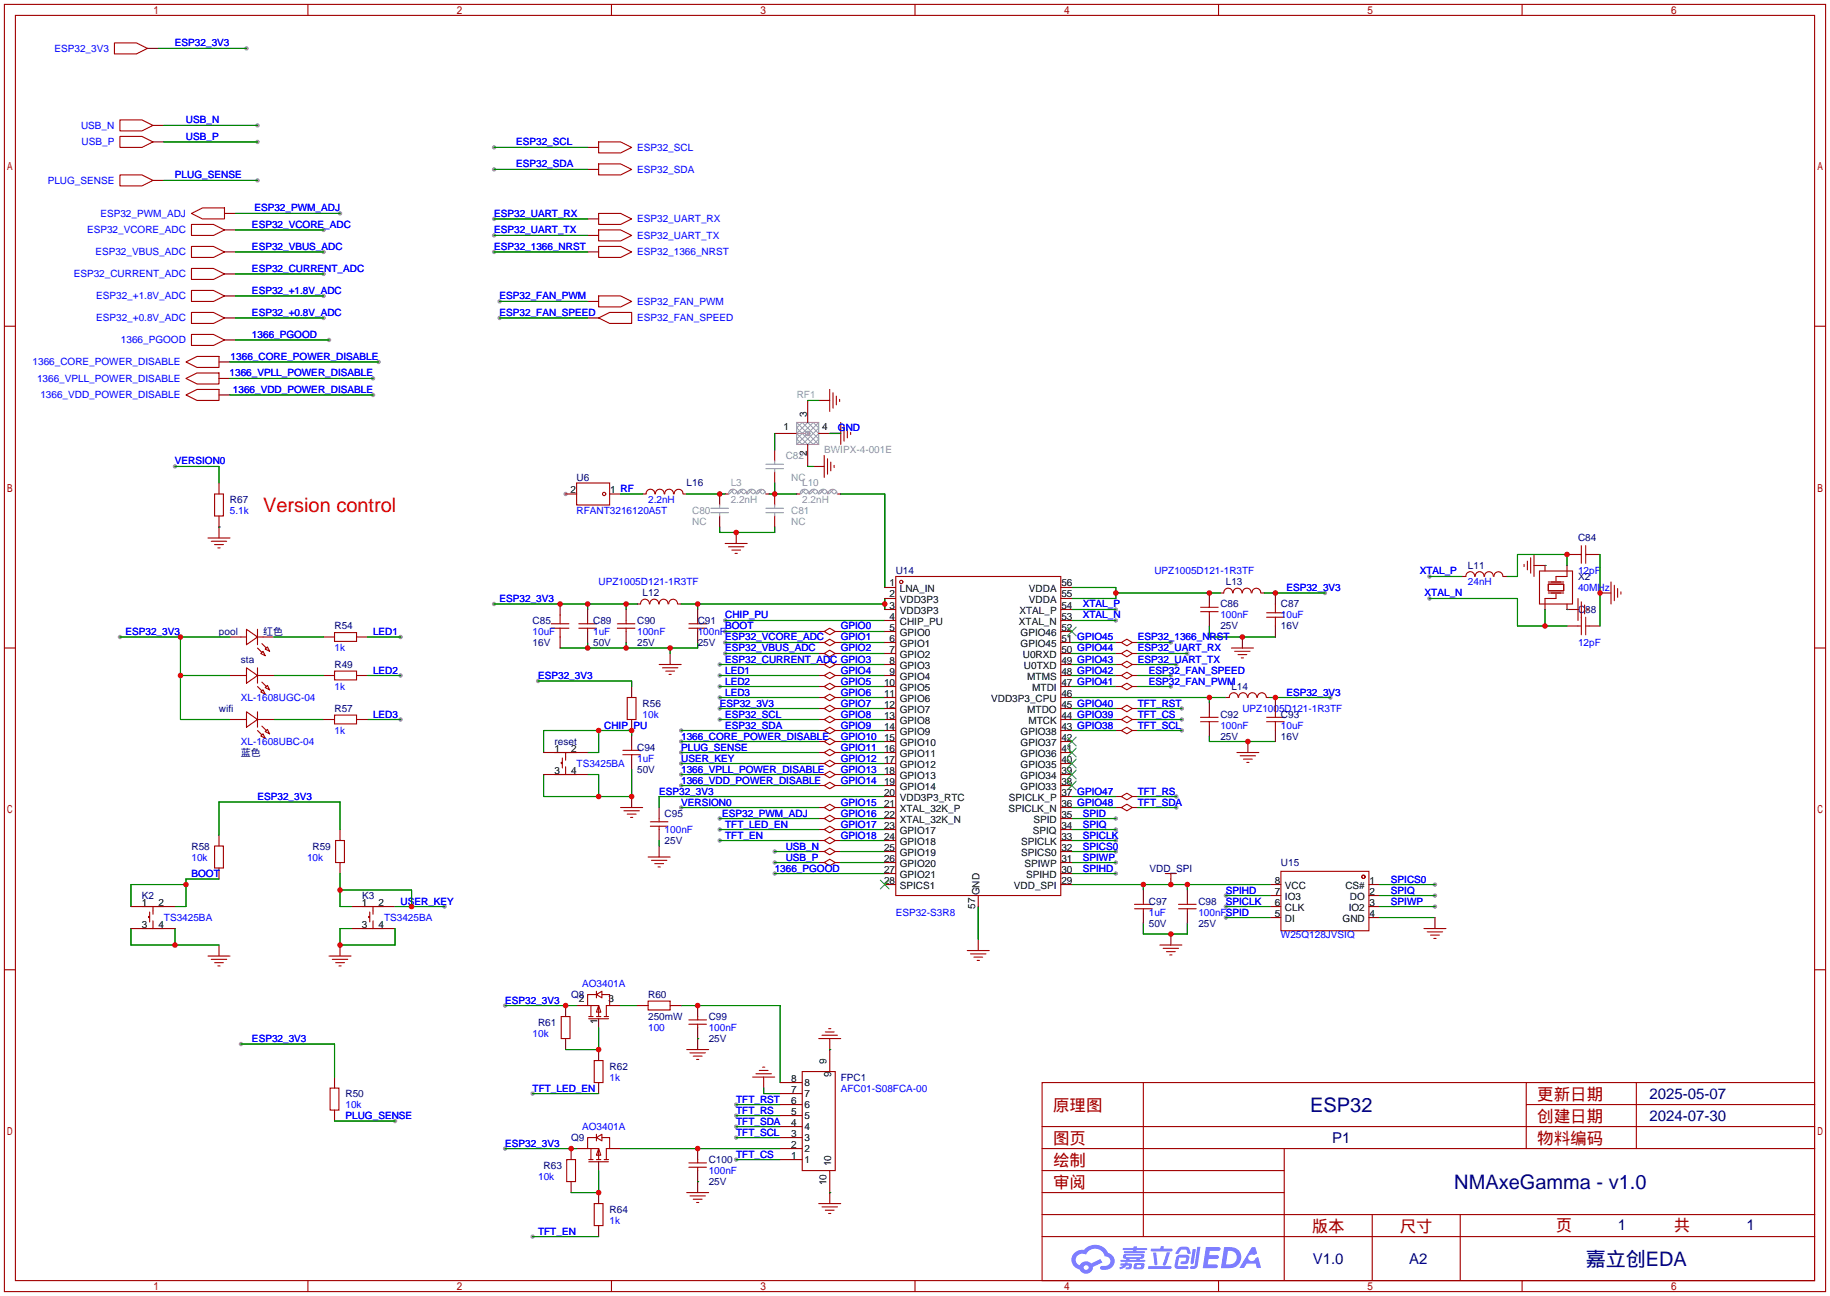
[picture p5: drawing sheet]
<svg xmlns="http://www.w3.org/2000/svg" width="422mm" height="299mm" viewBox="0 0 422 299" stroke-linecap="round" stroke-linejoin="round" font-family="sans-serif">
<g fill="#999">
<circle cx="130.6" cy="114" r=".51"/>
<circle cx="114" cy="34" r=".51"/>
<circle cx="114" cy="39.1" r=".51"/>
<circle cx="114" cy="50.5" r=".51"/>
<circle cx="114" cy="54.4" r=".51"/>
<circle cx="114" cy="58.2" r=".51"/>
<circle cx="115.3" cy="69.6" r=".51"/>
<circle cx="87.4" cy="83.6" r=".51"/>
<circle cx="86.1" cy="87.4" r=".51"/>
<circle cx="86.1" cy="91.2" r=".51"/>
<circle cx="75.9" cy="78.5" r=".51"/>
<circle cx="115.3" cy="73.4" r=".51"/>
<circle cx="329.9" cy="138.2" r=".51"/>
<circle cx="257.6" cy="140.7" r=".51"/>
<circle cx="257.6" cy="143.3" r=".51"/>
<circle cx="114" cy="139.4" r=".51"/>
<circle cx="167.4" cy="143.3" r=".51"/>
<circle cx="167.4" cy="145.8" r=".51"/>
<circle cx="166.1" cy="158.5" r=".51"/>
<circle cx="178.8" cy="196.6" r=".51"/>
<circle cx="178.8" cy="199.1" r=".51"/>
<circle cx="305.8" cy="136.9" r=".51"/>
<circle cx="307.1" cy="161" r=".51"/>
<circle cx="271.5" cy="153.4" r=".51"/>
<circle cx="157.2" cy="173.7" r=".51"/>
<circle cx="157.2" cy="176.3" r=".51"/>
<circle cx="157.2" cy="181.4" r=".51"/>
<circle cx="27.7" cy="147.1" r=".51"/>
<circle cx="166.1" cy="161" r=".51"/>
<circle cx="166.1" cy="163.6" r=".51"/>
<circle cx="178.8" cy="201.7" r=".51"/>
<circle cx="329.9" cy="133.1" r=".51"/>
<circle cx="257.6" cy="201.7" r=".51"/>
<circle cx="257.6" cy="199.1" r=".51"/>
<circle cx="257.6" cy="196.6" r=".51"/>
<circle cx="257.6" cy="194.1" r=".51"/>
<circle cx="257.6" cy="189" r=".51"/>
<circle cx="257.6" cy="191.5" r=".51"/>
<circle cx="92.5" cy="147.1" r=".51"/>
<circle cx="102.6" cy="209.3" r=".51"/>
<circle cx="92.5" cy="166.1" r=".51"/>
<circle cx="74.7" cy="58.2" r=".51"/>
<circle cx="74.7" cy="63.2" r=".51"/>
<circle cx="74.7" cy="53.1" r=".51"/>
<circle cx="74.7" cy="68.3" r=".51"/>
<circle cx="74.7" cy="73.4" r=".51"/>
<circle cx="78.5" cy="49.3" r=".51"/>
<circle cx="59.4" cy="29" r=".51"/>
<circle cx="59.4" cy="32.8" r=".51"/>
<circle cx="56.9" cy="11.2" r=".51"/>
<circle cx="283" cy="206.8" r=".51"/>
<circle cx="283" cy="209.3" r=".51"/>
<circle cx="283" cy="211.8" r=".51"/>
<circle cx="331.2" cy="209.3" r=".51"/>
<circle cx="331.2" cy="206.8" r=".51"/>
<circle cx="331.2" cy="204.2" r=".51"/>
<circle cx="124.2" cy="157.2" r=".51"/>
<circle cx="122.9" cy="252.5" r=".51"/>
<circle cx="122.9" cy="285.5" r=".51"/>
<circle cx="169.9" cy="255" r=".51"/>
<circle cx="169.9" cy="257.6" r=".51"/>
<circle cx="169.9" cy="260.1" r=".51"/>
<circle cx="169.9" cy="262.6" r=".51"/>
<circle cx="169.9" cy="267.7" r=".51"/>
<circle cx="116.6" cy="232.2" r=".51"/>
<circle cx="116.6" cy="265.2" r=".51"/>
<circle cx="272.8" cy="163.6" r=".51"/>
<circle cx="272.8" cy="166.1" r=".51"/>
<circle cx="272.8" cy="168.7" r=".51"/>
<circle cx="271.5" cy="183.9" r=".51"/>
<circle cx="271.5" cy="186.4" r=".51"/>
<circle cx="157.2" cy="186.4" r=".51"/>
<circle cx="166.1" cy="189" r=".51"/>
<circle cx="166.1" cy="191.5" r=".51"/>
<circle cx="157.2" cy="171.2" r=".51"/>
<circle cx="157.2" cy="168.7" r=".51"/>
<circle cx="167.4" cy="148.3" r=".51"/>
<circle cx="167.4" cy="150.9" r=".51"/>
<circle cx="166.1" cy="156" r=".51"/>
<circle cx="166.1" cy="153.4" r=".51"/>
<circle cx="166.1" cy="194.1" r=".51"/>
<circle cx="157.2" cy="178.8" r=".51"/>
<circle cx="166.1" cy="166.1" r=".51"/>
<circle cx="274.1" cy="150.9" r=".51"/>
<circle cx="270.3" cy="156" r=".51"/>
<circle cx="270.3" cy="158.5" r=".51"/>
<circle cx="92.5" cy="156" r=".51"/>
<circle cx="59.4" cy="41.7" r=".51"/>
<circle cx="55.6" cy="241" r=".51"/>
<circle cx="91.2" cy="258.8" r=".51"/>
<circle cx="270.3" cy="148.3" r=".51"/>
<circle cx="40.4" cy="107.7" r=".51"/>
</g>
<g fill="none" stroke="#a10000" stroke-width=".25">
<path d="M1 1h420.4v297.2h-420.4zM3.6 3.6h415.2v292.1h-415.2zM71.1 1v2.6M141.1 1v2.6M211.2 1v2.6M281.3 1v2.6M351.3 1v2.6M1 75.3h2.6M418.8 75.3h2.6M1 149.6h2.6M418.8 149.6h2.6M1 223.9h2.6"/>
<path d="M418.8 223.9h2.6M240.5 249.9h178.3v45.8h-178.3zM263.9 249.9v35.6M352.3 249.9v15.3M352.3 255h66.5M377.7 249.9v15.3M240.5 270.3h55.9M240.5 265.2h178.3M240.5 275.3h55.9M240.5 260.1h178.3M296.4 265.2v30.5M71.1 295.7v2.5"/>
<path d="M141.1 295.7v2.5M211.2 295.7v2.5M240.5 285.5h178.3M240.5 280.4h178.3M281.3 295.7v2.5M316.7 280.4v15.3M337.1 280.4v15.3M351.3 295.7v2.5"/>
</g>
<g fill="#5487ff">
<path d="M278.4 287.9h2.6a.48 .48 0 0 1 .7 .4 .48 .48 0 0 1-.7 .5h-1.8l-.1 1h1.9a.43 .43 0 0 1 .4 .5 .43 .43 0 0 1-.5 .3h-1.9l-.2 1.3h1.6a.45 .45 0 0 1 .6 .2 .45 .45 0 0 1-.1 .6l-3.3 .1z"/>
<path d="M288.9 288h.9l.4 1.4-.8 .4a.84 .84 0 0 0-1.2 .2 .84 .84 0 0 0 .3 1.2 .84 .84 0 0 0 1.2-.4l.1-.3 .6-.3 .7 2.5h-1l-.3-1h-2l-.6 1h-1.1z"/>
<path d="M275.3 288.4h.7l-.5 3.2a.36 .36 0 0 1-.3 .3 .36 .36 0 0 1-.4-.4z"/>
<path d="M276.4 287.9h.7l-.6 4.3a1.13 1.13 0 0 1-1.8 .6l.2-.4 .7-.1 .2-.2z"/>
<path d="M272.1 288.2l.6-.4h1a.77 .77 0 0 1 .8 .6l.3 .9-.1 .2h-.6l-.2-.9-.3-.1h-.9l-.7 1-.7-.1z"/>
<path d="M271.6 290l.6-.3h1.7a.81 .81 0 0 1 .6 .5 .81 .81 0 0 1-.1 .9 .81 .81 0 0 1-.9 .8h-.7a.32 .32 0 0 1-.3-.4 .32 .32 0 0 1 .4-.3h.7l.2-.9-1.6 .1-.4 1.9h2.2a.32 .32 0 0 1 .3 .4 .32 .32 0 0 1-.4 .3l-2.2-.1-.5-.3-.1-.5z"/>
<path d="M265.1 292.3h5a.33 .33 0 0 1 .3 .4 .33 .33 0 0 1-.4 .3h-4.8l-.2-.2z"/>
<path d="M269.3 289.1h.8l-.7 2a.98 .98 0 0 1-.7 1.1l-.3-.3z"/>
<path d="M266.2 289.2h.7l.3 2.6a.34 .34 0 0 1-.3 .3 .34 .34 0 0 1-.4-.2z"/>
<path d="M265.7 288.3h2.1l.3-.6h.5l-.1 .6h1.8a.32 .32 0 0 1 .4 .3 .32 .32 0 0 1-.4 .3h-4.5l-.2-.1z"/>
<path d="M258.7 291.7h.9l.1-.2h.6v.2h.8l.2 .2-.2 .9-1.3 .2v-.4h.7l.1-.4a.68 .68 0 0 0-1 .4l-1.1 .4-.2-.4 1-.4h-.7z"/>
<path d="M259.2 288.1h2.4l.1-.3h.7v.3h2.1l.3 .3-.3 .2h-2.2v.3h1.8l.2 .2-.2 .2h-4.6v-.4h2v-.3h-2.2l-.2-.1z"/>
<path d="M282.6 287.9l-.8 4.9h1.7a2.5 2.5 0 0 0 3-2.5 2.5 2.5 0 0 0-3.1-2.4zM283.4 288.8a1.65 1.65 0 0 1 2.1 1.6 1.65 1.65 0 0 1-2.2 1.5h-.3z"/>
<path d="M259.4 289.7l-.2 .7 .7 .2 .1 .3h-1.3l.1 .4h5.3l.3-.2-.2-.2h-1.2l.2-.3a.7 .7 0 0 0 .8-.2 .7 .7 0 0 0 0-.9h-4.2zM260 289.9l3.4 .1-.2 .2h-3.2zM260.7 290.6h1.7l-.2 .3h-1.4z"/>
<path d="M261.8 291.8a1.05 1.05 0 0 0 0 1.2 2.91 2.91 0 0 0 2.2-.2 .98 .98 0 0 0 0-1.2h-1.7zM262.4 292.1l.9-.1 .1 .4-.3 .2h-.8z"/>
<path d="M248.1 289.2a2.23 2.23 0 0 0-.7 2.3 2.23 2.23 0 0 0 1.8 1.6 1.58 1.58 0 0 0 1.8 .9 1.58 1.58 0 0 0 1.3-1.5l2.2-1-.5-.8-2.1 1a1.65 1.65 0 0 0-2.7 .5 1.47 1.47 0 0 1-.7-2.1 1.47 1.47 0 0 1 2.2-.4 2.3 2.3 0 0 1 2.3-1.4 2.3 2.3 0 0 1 2 1.8 1.12 1.12 0 0 1 1.3 1 1.12 1.12 0 0 1-1.1 1.2h-.7a.45 .45 0 0 0-.6 .3 .45 .45 0 0 0 .4 .6 2.21 2.21 0 0 0 2.3-.6 2.21 2.21 0 0 0 .5-2.3 2.13 2.13 0 0 0-1.3-1 3.3 3.3 0 0 0-5.6-.7l-1.1 .1zM250.1 292.7a.6 .6 0 0 1 1.2 0 .6 .6 0 0 1-1.2 0z"/>
</g>
<g fill="none" stroke="#870000" stroke-width=".25">
<path d="M34 11.2h2.6M35.3 29h2.5M35.3 32.8h2.5M135.6 34h2.6M135.6 39.1h2.6M35.3 41.7h2.5M51.8 58.2h2.6M51.8 53.1h2.6M51.8 49.3h2.6M135.6 50.5h2.6M135.6 54.4h2.6M135.6 58.2h2.6"/>
<path d="M51.8 78.5h2.6M51.8 73.4h2.6M51.8 63.2h2.6M51.8 68.3h2.6M135.6 69.6h2.6M135.6 73.4h2.6M50.5 83.6h2.6M50.5 87.4h2.6M50.5 91.2h2.6M186.4 92.5v5M189 92.5h2.5M50.5 111.5v2.5"/>
<path d="M50.5 119.1v5.1M130.6 114h2.5M140.7 114h2.6M148.3 114h.8M157.7 114h.8M166.1 114v2.6M166.1 119.1v2.6M167.4 114h.7M176.8 114h.7M178.8 103.9v2.5M178.8 109v2.5M178.8 114v2.6"/>
<path d="M178.8 119.1v2.6M178.8 100.1h5.1M183.9 114h.8M186.4 102.6v5.1M187.7 107.7h2.5M189 100.1h5.1M193.3 114h.8M129.3 139.4v2.6M147.1 139.4h.7M156.5 139.4h.7M169.9 122.9v2.6M204.2 135.6h2.6"/>
<path d="M204.2 138.2h2.6M244.9 135.6h2.5M244.9 138.2h2.5M279.1 136.9v2.5M281.7 136.9h.7M291.1 136.9h.7M294.4 136.9v2.5M337.6 133.1h.7M347 133.1h.7M354.1 130.6h2.5v1.2M356.6 138.2v2.5M361.7 128h2.5"/>
<path d="M361.7 139.4v1.3h2.5M361.7 130.6v2.5M366.8 128h2.5M369.3 136.9h2.6M53.1 147.1h2.5M53.1 156h2.5M60.7 147.1h2.5M60.7 156h2.5M74.7 147.1h2.5M74.7 156h2.5M82.3 147.1h2.5M82.3 156h2.5"/>
<path d="M129.3 147.1v2.5M135.6 140.7v2.6M135.6 145.8v2.5M144.5 140.7v2.6M144.5 145.8v2.5M145.8 158.5v2.5M154.7 150.9v2.5M161 140.7v2.6M161 145.8v2.5M189 145.8h1.2M189 158.5h1.2M189 153.4h1.2"/>
<path d="M189 156h1.2M189 148.3h1.2M189 150.9h1.2M192.8 145.8h1.3M192.8 158.5h1.3M192.8 153.4h1.3M192.8 156h1.3M192.8 148.3h1.3M192.8 150.9h1.3M204.2 140.7h2.6M204.2 145.8h2.6M204.2 158.5h2.6"/>
<path d="M204.2 153.4h2.6M204.2 156h2.6M204.2 148.3h2.6M204.2 150.9h2.6M204.2 143.3h2.6M244.9 140.7h2.5M244.9 145.8h2.5M244.9 158.5h2.5M244.9 153.4h2.5M244.9 156h2.5M244.9 148.3h2.5M244.9 150.9h2.5"/>
<path d="M244.9 143.3h2.5M257.6 158.5h1.2M257.6 153.4h1.2M257.6 156h1.2M257.6 148.3h1.2M257.6 150.9h1.2M261.4 158.5h1.2M261.4 153.4h1.2M261.4 156h1.2M261.4 148.3h1.2M261.4 150.9h1.2M279.1 142v2.5"/>
<path d="M286.8 147.1v2.5M294.4 144.5v2.6M361.7 144.5h2.5M366.8 144.5h2.5M53.1 166.1h2.5M60.7 166.1h2.5M74.7 166.1h2.5M82.3 166.1h2.5M125.5 173.7h10.1M125.5 178.8h10.1M145.8 166.1v2.6M145.8 169.9v2.6"/>
<path d="M145.8 175v2.5M189 161h1.2M189 168.7h1.2M189 171.2h1.2M189 173.7h1.2M189 176.3h1.2M189 178.8h1.2M189 163.6h1.2M189 166.1h1.2M192.8 161h1.3M192.8 168.7h1.3M192.8 171.2h1.3"/>
<path d="M192.8 173.7h1.3M192.8 176.3h1.3M192.8 178.8h1.3M192.8 163.6h1.3M192.8 166.1h1.3M204.2 161h2.6M204.2 168.7h2.6M204.2 171.2h2.6M204.2 173.7h2.6M204.2 176.3h2.6M204.2 178.8h2.6M204.2 163.6h2.6"/>
<path d="M204.2 166.1h2.6M244.9 161h2.5M244.9 168.7h2.5M244.9 171.2h2.5M244.9 173.7h2.5M244.9 176.3h2.5M244.9 178.8h2.5M244.9 163.6h2.5M244.9 166.1h2.5M257.6 168.7h1.2M257.6 163.6h1.2M257.6 166.1h1.2"/>
<path d="M261.4 168.7h1.2M261.4 163.6h1.2M261.4 166.1h1.2M279.1 162.3v2.5M279.1 167.4v2.5M283 161h.7M288 171.2v2.5M292.4 161h.7M294.4 161v2.6M294.4 168.7v2.5M50.5 192.8v2.5M78.5 191.5v2.6"/>
<path d="M78.5 199.1v2.6M145.8 183.9v2.5M152.1 186.4v2.6M152.1 191.5v2.6M152.1 195.3v2.6M189 196.6h1.2M189 199.1h1.2M189 181.4h1.2M189 186.4h1.2M189 189h1.2M189 191.5h1.2M189 194.1h1.2"/>
<path d="M192.8 196.6h1.3M192.8 199.1h1.3M192.8 181.4h1.3M192.8 186.4h1.3M192.8 189h1.3M192.8 191.5h1.3M192.8 194.1h1.3M204.2 196.6h2.6M204.2 199.1h2.6M204.2 181.4h2.6M204.2 183.9h2.6M204.2 186.4h2.6"/>
<path d="M204.2 189h2.6M204.2 191.5h2.6M204.2 194.1h2.6M244.9 196.6h2.5M244.9 199.1h2.5M244.9 181.4h2.5M244.9 183.9h2.5M244.9 186.4h2.5M244.9 189h2.5M244.9 191.5h2.5M244.9 194.1h2.5M257.6 183.9h1.2"/>
<path d="M257.6 186.4h1.2M261.4 183.9h1.2M261.4 186.4h1.2M30.2 209.3h10.2M30.2 214.4h10.2M50.5 200.4v2.5M50.5 218.2v2.5M78.5 218.2v2.5M81 209.3h10.2M81 214.4h10.2M204.2 204.2h2.6M204.2 201.7h2.6"/>
<path d="M225.8 206.8v2.5M225.8 216.9v2.6M244.9 204.2h2.5M244.9 201.7h2.5M263.9 205.5v2.5M263.9 210.6v2.5M270.3 202.9v1.3M270.3 215.6v2.6M274.1 205.5v2.5M274.1 210.6v2.5M293.1 209.3h2.6M293.1 204.2h2.6"/>
<path d="M293.1 206.8h2.6M293.1 211.8h2.6M316 209.3h2.5M316 204.2h2.5M316 206.8h2.5M316 211.8h2.5M331.2 211.8v2.6M130.6 232.2v2.5M130.6 239.8v2.5M133.1 232.2h2.5M138.2 235.2v2M140.7 232.2h2.6"/>
<path d="M147.1 232.2h2.5M154.7 232.2h2.5M161 232.2v2.5M161 237.2v5.1M191.5 239.8v7.6M77.2 248.7v2.5M77.2 256.3v2.5M138.2 242.3v2.6M138.2 249.9v2.6M176.3 248.7v2.5M180.1 257.6h5.1M180.1 255h5.1"/>
<path d="M180.1 252.5h5.1M180.1 249.9h5.1M131.8 265.2v2.5M131.8 272.8v2.5M133.1 265.2h2.5M138.2 268.2v2.1M138.2 275.3v2.6M140.7 265.2h2.6M161 265.2v2.5M161 270.3v5M180.1 265.2h5.1M180.1 267.7h5.1"/>
<path d="M180.1 262.6h5.1M180.1 260.1h5.1M191.5 270.3v7.6M138.2 283v2.5"/>
</g>
<g fill="none" stroke="#a10000" stroke-width=".25">
<path d="M26.4 9.9h5.1l2.5 1.3-2.5 1.2h-5.1zM27.7 27.7h5.1l2.5 1.3-2.5 1.2h-5.1zM27.7 31.5h5.1l2.5 1.3-2.5 1.2h-5.1zM138.2 32.8h5.1l2.5 1.2-2.5 1.3h-5.1zM138.2 37.8h5.1l2.5 1.3-2.5 1.3h-5.1zM27.7 40.4h5.1l2.5 1.3-2.5 1.2h-5.1zM44.2 51.8h5.1l2.5 1.3-2.5 1.3h-5.1zM44.2 56.9h5.1l2.5 1.3-2.5 1.2h-5.1zM44.2 49.3l2.5-1.3h5.1v2.5h-5.1zM138.2 49.3h5.1l2.5 1.2-2.5 1.3h-5.1zM138.2 53.1h5.1l2.5 1.3-2.5 1.2h-5.1zM138.2 56.9h5.1l2.5 1.3-2.5 1.2h-5.1z"/>
<path d="M44.2 77.2h5.1l2.5 1.3-2.5 1.3h-5.1zM44.2 62h5.1l2.5 1.2-2.5 1.3h-5.1zM44.2 67.1h5.1l2.5 1.2-2.5 1.3h-5.1zM44.2 72.1h5.1l2.5 1.3-2.5 1.3h-5.1zM138.2 68.3h5.1l2.5 1.3-2.5 1.3h-5.1zM138.2 73.4l2.5-1.3h5.1v2.6h-5.1zM42.9 83.6l2.6-1.3h5v2.5h-5zM42.9 87.4l2.6-1.3h5v2.5h-5zM42.9 91.2l2.6-1.3h5v2.6h-5zM191.5 89.9v5.1M192.3 90.7v3.5M193 91.4v2.1"/>
<path d="M193.8 92.2v.5M194.1 97.5v5.1M194.8 98.3v3.6M195.6 99.1v2M196.3 99.8v.5M49.5 114h2.1v5.1h-2.1zM133.1 111.5h7.6v5.1h-7.6zM149.1 114a1.01 1.01 0 0 1 1-1.1 1.01 1.01 0 0 1 1.1 1.1M151.3 114a1.01 1.01 0 0 1 1-1.1 1.01 1.01 0 0 1 1 1.1M153.4 114a1.01 1.01 0 0 1 1-1.1 1.01 1.01 0 0 1 1.1 1.1M155.6 114a1.01 1.01 0 0 1 1-1 1.01 1.01 0 0 1 1.1 1M190.2 105.2v5"/>
<path d="M191 105.9v3.6M191.8 106.7v2M192.5 107.4v.6M48 124.2h5.1M48.8 125h3.5M49.5 125.7h2.1M50.3 126.5h.5M147.9 139.4a1.01 1.01 0 0 1 1-1.1 1.01 1.01 0 0 1 1 1.1M150 139.4a1.01 1.01 0 0 1 1-1.1 1.01 1.01 0 0 1 1 1.1M152.2 139.4a1.01 1.01 0 0 1 1-1.1 1.01 1.01 0 0 1 1 1.1M154.4 139.4a1.01 1.01 0 0 1 1-1 1.01 1.01 0 0 1 1 1M167.4 125.5h5.1"/>
<path d="M168.1 126.2h3.6M168.9 127h2M169.7 127.8h.5M206.8 133.1h38.1v73.7h-38.1zM279.1 139.4v.8M282.5 136.9a1.01 1.01 0 0 1 1-1.1 1.01 1.01 0 0 1 1 1.1M284.6 136.9a1.01 1.01 0 0 1 1-1.1 1.01 1.01 0 0 1 1.1 1.1M286.8 136.9a1.01 1.01 0 0 1 1-1.1 1.01 1.01 0 0 1 1 1.1M289 136.9a1.01 1.01 0 0 1 1-1.1 1.01 1.01 0 0 1 1 1.1M294.4 139.4v2.1M338.4 133.1a1.01 1.01 0 0 1 1-1.1 1.01 1.01 0 0 1 1 1.1M340.5 133.1a1.01 1.01 0 0 1 1-1.1 1.01 1.01 0 0 1 1 1.1"/>
<path d="M342.7 133.1a1.01 1.01 0 0 1 1-1.1 1.01 1.01 0 0 1 1 1.1M344.9 133.1a1.01 1.01 0 0 1 1-1.1 1.01 1.01 0 0 1 1 1.1M351.8 130.3v.5M352.6 129.5v2.1M353.3 128.8v3.5M354.1 128v5.1M355.3 131.8h7.7v7.6h-7.7zM357.4 134.9h3.5v1.5h-3.5zM357.4 136.9h3.5M357.4 134.4h3.5M359.2 137.2v1h-2.6M361.7 133.1h-2.5v1"/>
<path d="M364.2 128h.8M364.2 138.2v5.1M365 126v4M365 138.9v7.7M365.8 139.7v2M366 126v4M366 128h.8M371.9 134.4v5M372.6 135.1v3.6M373.4 135.9v2M374.1 136.7v.5M55.6 147.1h1.3"/>
<path d="M55.6 156h1.3M56.9 145.3l2.5 1.8-2.5 1.7zM56.9 154.2l2.5 1.8-2.5 1.7zM59.4 149.6l1.1 1M59.4 147.1h1.3M59.4 145.3v3.5M59.4 154.2v3.5M59.4 158.5l1.1 1M59.4 156h1.3M60.2 150.9l.5-.5 .5 1zM60.2 159.8l.5-.5 .5 1zM60.5 148.6l1 1"/>
<path d="M60.5 157.5l1 1M61.2 149.9l.5-.5 .5 1zM61.7 158.2l.5 1.1-1-.6zM77.2 146h5.1v2.1h-5.1zM77.2 154.9h5.1v2.1h-5.1zM127.3 145h4M127.3 144h4M129.3 142v2M129.3 145v2.1M133.6 145h4.1M133.6 144h4.1M135.6 143.3v.7"/>
<path d="M135.6 145v.8M142.5 145h4.1M142.5 144h4.1M144.5 143.3v.7M144.5 145v.8M152.1 153.4h5.1M152.9 154.2h3.6M153.7 154.9h2M154.4 155.7h.5M159 145h4.1M159 144h4.1M161 143.3v.7"/>
<path d="M161 145v.8M190.2 145.8l1.3-.8 1.3 .8-1.3 .8zM190.2 158.5l1.3-.8 1.3 .8-1.3 .8zM190.2 156l1.3-.8 1.3 .8-1.3 .7zM190.2 148.3l1.3-.7 1.3 .7-1.3 .8zM190.2 150.9l1.3-.8 1.3 .8-1.3 .7zM190.2 153.4l1.3-.7 1.3 .7-1.3 .8zM258.8 153.4l1.3-.7 1.3 .7-1.3 .8zM258.8 150.9l1.3-.8 1.3 .8-1.3 .7zM258.8 156l1.3-.8 1.3 .8-1.3 .7zM258.8 158.5l1.3-.8 1.3 .8-1.3 .8zM258.8 148.3l1.3-.7 1.3 .7-1.3 .8z"/>
<path d="M277.1 141.2h4.1M277.1 140.2h4.1M279.1 141.2v.8M284.2 149.6h5.1M285 150.4h3.5M285.8 151.1h2M286.5 151.9h.5M292.4 142.5h4M292.4 141.5h4M294.4 142.5v2M364.2 144.5h.8M366 142.5v4.1"/>
<path d="M366 144.5h.8M366.5 140.5v.5M55.6 166.1h1.3M56.9 164.3l2.5 1.8-2.5 1.8zM59.4 164.3v3.6M59.4 168.7l1.1 1M59.4 166.1h1.3M60.2 169.9l.5-.5 .5 1zM60.5 167.6l1 1.1M61.2 168.9l.5-.5 .5 1zM77.2 165.1h5.1v2h-5.1zM128 173.7h5.1"/>
<path d="M128 178.8h5.1M129.8 176h-.3v.3h.3M129.8 175v2.3M130.6 173.7v1.8M130.6 177v1.8M143.8 174.2h4M143.8 173.2h4M144.8 161h2v5.1h-2zM145.8 172.5v.7M145.8 174.2v.8M190.2 168.7l1.3-.8 1.3 .8-1.3 .7zM190.2 171.2l1.3-.8 1.3 .8-1.3 .8z"/>
<path d="M190.2 173.7l1.3-.7 1.3 .7-1.3 .8zM190.2 176.3l1.3-.8 1.3 .8-1.3 .7zM190.2 178.8l1.3-.7 1.3 .7-1.3 .8zM190.2 161l1.3-.7 1.3 .7-1.3 .8zM190.2 163.6l1.3-.8 1.3 .8-1.3 .7zM190.2 166.1l1.3-.7 1.3 .7-1.3 .8zM258.8 163.6l1.3-.8 1.3 .8-1.3 .7zM258.8 166.1l1.3-.7 1.3 .7-1.3 .8zM258.8 168.7l1.3-.8 1.3 .8-1.3 .7zM277.1 166.6h4.1M277.1 165.6h4.1M279.1 164.8v.8"/>
<path d="M279.1 166.6v.8M283.7 161a1.01 1.01 0 0 1 1.1-1.1 1.01 1.01 0 0 1 1 1.1M285.5 173.7h5.1M285.9 161a1.01 1.01 0 0 1 1-1.1 1.01 1.01 0 0 1 1 1.1M286.3 174.5h3.5M287 175.3h2.1M287.8 176h.5M288.1 161a1.01 1.01 0 0 1 1-1.1 1.01 1.01 0 0 1 1 1.1M290.2 161a1.01 1.01 0 0 1 1.1-1.1 1.01 1.01 0 0 1 1 1.1M292.4 166.6h4M292.4 165.6h4M294.4 163.6v2"/>
<path d="M294.4 166.6v2.1M49.5 195.3h2.1v5.1h-2.1zM77.5 194.1h2v5h-2zM143.3 186.4h5M144 187.2h3.6M144.8 188h2M145.5 188.7h.5M149.6 197.9h5.1M150.1 190.8h4.1M150.1 189.7h4.1M150.4 198.6h3.5M151.1 199.4h2.1"/>
<path d="M152.1 189v.7M152.1 190.8v.7M190.2 196.6l1.3-.8 1.3 .8-1.3 .8zM190.2 199.1l1.3-.7 1.3 .7-1.3 .8zM190.2 181.4l1.3-.8 1.3 .8-1.3 .7zM190.2 186.4l1.3-.7 1.3 .7-1.3 .8zM190.2 189l1.3-.8 1.3 .8-1.3 .7zM190.2 191.5l1.3-.7 1.3 .7-1.3 .8zM190.2 194.1l1.3-.8 1.3 .8-1.3 .7zM258.8 183.9l1.3-.8 1.3 .8-1.3 .8zM258.8 186.4l1.3-.7 1.3 .7-1.3 .8zM32.8 209.3h5"/>
<path d="M32.8 214.4h5M34.5 211.6h-.2v.2h.2M34.5 210.6v2.3M35.3 209.3v1.8M35.3 212.6v1.8M83.6 209.3h5M83.6 214.4h5M85.3 211.6h-.2v.2h.2M85.3 210.6v2.3M86.1 209.3v1.8M86.1 212.6v1.8M151.9 200.2h.5"/>
<path d="M223.3 219.5h5M261.9 209.8h4M261.9 208.8h4M263.9 208v.8M263.9 209.8v.8M267.7 218.2h5.1M268.5 218.9h3.5M269 201.7h2.5M269.2 219.7h2.1M270.3 201.7v1.2M272 209.8h4.1M272 208.8h4.1"/>
<path d="M274.1 208v.8M274.1 209.8v.8M295.7 201.2h20.3v13.7h-20.3zM328.7 214.4h5.1M329.4 215.1h3.6M330.2 215.9h2M331 216.7h.5M48 220.7h5.1M48.8 221.5h3.5M49.5 222.2h2.1M50.3 223h.5M75.9 220.7h5.1"/>
<path d="M76.7 221.5h3.6M77.5 222.2h2M78.2 223h.5M129.5 234.7h2.1v5.1h-2.1zM135.9 235.2h4.6M135.9 234.7h1M136.4 232.2v2.5M137.7 229.6l1.2-.7v1.5zM137.7 229.6h-2.1v2.6h2.6v2.5M137.7 228.9v1.5M137.7 234.7h1M138.2 232.2l.5 1.5h-1z"/>
<path d="M138.9 229.6h1.8v2.6h-.7v2.5M139.4 234.7h1.1M149.6 231.1h5.1v2.1h-5.1zM159 236.5h4.1M159 235.5h4.1M161 234.7v.8M161 236.5v.7M189 239.8h5.1M189.7 239h3.6M190.5 238.3h2M191.3 237.5h.5M224 220.2h3.6"/>
<path d="M224.8 221h2M225.6 221.7h.5M270 220.5h.5M76.2 251.2h2v5.1h-2zM137.2 244.9h2v5h-2zM158.5 242.3h5.1M159.3 243.1h3.5M160 243.8h2.1M160.8 244.6h.5M173.7 248.7h5.1M174.5 247.9h3.6M175.3 247.1h2"/>
<path d="M176 246.4h.5M185.2 247.4h7.6v22.9h-7.6zM130.8 267.7h2v5.1h-2zM135.9 268.2h4.6M135.9 267.7h1M136.4 265.2v2.5M137.2 277.9h2v5.1h-2zM137.7 262.6l1.2-.7v1.5zM137.7 262.6h-2.1v2.6h2.6v2.5M137.7 261.9v1.5M137.7 267.7h1M138.2 265.2l.5 1.5h-1z"/>
<path d="M138.9 262.6h1.8v2.6h-.7v2.5M139.4 267.7h1.1M158.5 275.3h5.1M159 269.5h4.1M159 268.5h4.1M159.3 276.1h3.5M160 276.9h2.1M160.8 277.6h.5M161 267.7v.8M161 269.5v.8M189 277.9h5.1M189.7 278.6h3.6"/>
<path d="M190.5 279.4h2M191.3 280.2h.5"/>
<circle cx="139.4" cy="114" r=".38"/>
<circle cx="208" cy="134.4" r=".38"/>
<circle cx="314.7" cy="202.4" r=".38"/>
</g>
<g fill="none" stroke="#008700" stroke-width=".25">
<path d="M36.6 11.2h20.3M37.8 29h21.6M37.8 32.8h21.6M114 34h21.6M114 39.1h21.6M37.8 41.7h21.6M54.4 58.2h20.3M54.4 53.1h20.3M54.4 49.3h24.1M114 50.5h21.6M114 54.4h21.6M114 58.2h21.6"/>
<path d="M54.4 78.5h21.5M54.4 73.4h20.3M54.4 63.2h20.3M54.4 68.3h20.3M115.3 69.6h20.3M115.3 73.4h20.3M53.1 83.6h34.3M53.1 87.4h33M53.1 91.2h33M186.4 92.5h2.6M40.4 107.7h10.1v3.8M143.3 114h5"/>
<path d="M158.5 114h8.9M177.5 114h6.4M178.8 100.1v3.8M178.8 111.5v2.5M186.4 107.7h1.3M191.5 100.1h2.6M194.1 114h10.1v21.6M50.5 121.7h.1M114 139.4h33.1M135.6 139.4v1.3M144.5 139.4v1.3M157.2 139.4h47"/>
<path d="M161 139.4v1.3M166.1 121.7v1.2h12.7v-1.2M204.2 138.2v2.5M247.4 135.6h10.2v2.6h-10.2M257.6 136.9h24.1M291.8 136.9h14M329.9 133.1h7.7M329.9 138.2h20.4v6.3h11.4M356.6 130.6h.1M361.7 130.6v-2.6h-11.4v5.1h-2.6M369.3 128v16.5M27.7 147.1h25.4"/>
<path d="M41.7 156h11.4M41.7 147.1v19h11.4M63.2 156h11.5M63.2 147.1h11.5M84.8 156h7.7M84.8 147.1h7.7M124.2 157.2h21.6v1.3M135.6 148.3v1.3M144.5 148.3v1.3M154.7 149.6v1.3M161 148.3v1.3h-31.7M166.1 156h22.9"/>
<path d="M166.1 158.5h22.9M166.1 153.4h22.9M167.4 143.3h36.8M167.4 145.8h21.6M167.4 148.3h21.6M167.4 150.9h21.6M194.1 156h10.1M194.1 158.5h10.1M194.1 145.8h10.1M194.1 148.3h10.1M194.1 150.9h10.1M194.1 153.4h10.1"/>
<path d="M247.4 140.7h10.2M247.4 143.3h10.2M247.4 156h10.2M247.4 158.5h10.2M247.4 148.3h10.2M247.4 150.9h10.2M247.4 153.4h10.2M262.6 156h7.7M262.6 158.5h7.7M262.6 148.3h7.7M262.6 150.9h11.5M262.6 153.4h8.9"/>
<path d="M279.1 144.5v2.6h15.3M356.6 140.7v3.8M361.7 140.7h.1M63.2 166.1h11.5M84.8 166.1h7.7M135.6 178.8h2.6v5.1M138.2 168.7v5h-2.6M145.8 177.5v6.4h-20.3v-5.1M145.8 169.9v-1.2h-20.3v5M157.2 178.8h31.8M157.2 168.7h31.8M157.2 173.7h31.8"/>
<path d="M157.2 171.2h31.8M157.2 176.3h31.8M166.1 163.6h22.9M166.1 161h22.9M166.1 166.1h22.9M194.1 178.8h10.1M194.1 168.7h10.1M194.1 173.7h10.1M194.1 171.2h10.1M194.1 176.3h10.1M194.1 163.6h10.1M194.1 161h10.1"/>
<path d="M194.1 166.1h10.1M247.4 168.7h10.2M247.4 163.6h10.2M247.4 161h35.6M247.4 166.1h10.2M262.6 168.7h10.2M262.6 163.6h10.2M262.6 166.1h10.2M279.1 169.9v1.3h15.3M279.1 161v1.3M293.1 161h14M78.5 191.5v-6.3h-28v7.6"/>
<path d="M152.1 194.1v1.2M157.2 181.4h31.8M157.2 186.4h31.8M166.1 194.1h22.9M166.1 189h22.9M166.1 191.5h22.9M178.8 196.6h10.2M178.8 199.1h10.2M194.1 181.4h10.1M194.1 196.6h10.1M194.1 199.1h10.1M194.1 194.1h10.1"/>
<path d="M194.1 189h10.1M194.1 191.5h10.1M194.1 186.4h10.1M204.2 183.9h-52.1v2.5M247.4 183.9h10.2M247.4 196.6h10.2M247.4 199.1h10.2M247.4 194.1h10.2M247.4 189h10.2M247.4 191.5h10.2M247.4 186.4h10.2M262.6 183.9h8.9"/>
<path d="M262.6 186.4h8.9M30.2 214.4v3.8h20.3M40.4 214.4v3.8M42.9 204.2h-12.7v5.1M50.5 202.9h-7.6v6.4h-2.5M78.5 201.7v7.6h2.5M78.5 205.5h16.5v3.8M81 214.4h-2.5v3.8h12.7v-3.8M91.2 209.3h11.4M178.8 201.7h25.4M225.8 209.3v7.6M247.4 201.7h10.2"/>
<path d="M247.4 204.2h45.7M263.9 204.2v1.3M263.9 213.1v2.5h10.2v-2.5M274.1 204.2v1.3M283 209.3h10.1M283 206.8h10.1M283 211.8h10.1M318.5 209.3h12.7M318.5 204.2h12.7M318.5 206.8h12.7M318.5 211.8h12.7M116.6 232.2h16.5"/>
<path d="M138.2 237.2v5.1h-7.6M143.3 232.2h3.8M157.2 232.2h22.9v17.7M161 239.8h.1M55.6 241h21.6v7.7M77.2 258.8h14M122.9 252.5h15.3M169.9 255h10.2M169.9 257.6h10.2M176.3 251.2v1.3h3.8M191.5 242.3h.1M116.6 265.2h16.5"/>
<path d="M138.2 270.3v5h-6.4M143.3 265.2h36.8M161 272.8h.1M169.9 260.1h10.2M169.9 262.6h10.2M169.9 267.7h10.2M191.5 275.3h.1M122.9 285.5h15.3"/>
</g>
<g fill="none" stroke="#3c3" stroke-width=".25">
<path d="M246.4 144.8l2 2M248.4 144.8l-2 2M246.4 170.2l2 2M246.4 172.7l2 2.1M246.4 175.3l2 2M246.4 177.8l2 2M248.4 170.2l-2 2M248.4 172.7l-2 2.1M248.4 175.3l-2 2M248.4 177.8l-2 2M246.4 180.3l2 2.1M248.4 180.3l-2 2.1"/>
<path d="M203.2 203.2l2 2M205.2 203.2l-2 2"/>
</g>
<g fill="none" stroke="#999" stroke-width=".25">
<path d="M183.9 97.5h5.1v5.1h-5.1zM164.1 118.4h4M164.1 117.3h4M166.1 116.6v.7M166.1 118.4v.7M168.2 114a1.01 1.01 0 0 1 1-1.1 1.01 1.01 0 0 1 1 1.1M170.3 114a1.01 1.01 0 0 1 1-1.1 1.01 1.01 0 0 1 1.1 1.1M172.5 114a1.01 1.01 0 0 1 1-1.1 1.01 1.01 0 0 1 1 1.1M174.7 114a1.01 1.01 0 0 1 1-1 1.01 1.01 0 0 1 1 1M176.8 118.4h4M176.8 117.3h4M176.8 108.2h4"/>
<path d="M176.8 107.2h4M178.8 106.4v.8M178.8 108.2v.8M178.8 116.6v.7M178.8 118.4v.7M183.9 100.1h2M184.7 114a1.01 1.01 0 0 1 1-1.1 1.01 1.01 0 0 1 1 1.1M186.8 114a1.01 1.01 0 0 1 1.1-1.1 1.01 1.01 0 0 1 1 1.1M189 114a1.01 1.01 0 0 1 1-1.1 1.01 1.01 0 0 1 1 1.1M191.2 114a1.01 1.01 0 0 1 1-1 1.01 1.01 0 0 1 1 1"/>
<circle cx="186.4" cy="100.1" r=".51"/>
</g>
<g fill="none" stroke="#999" stroke-width=".23">
<path d="M183.9 98.8l1.3-1.3 3.8 3.8-1.3 1.3zM183.9 97.5l5.1 5.1M186.2 99.6l.7 .7M186.4 97.5l2.6 2.6-2.6 2.5-2.5-2.5zM186.9 99.9l-.7 .6M189 97.5l-5.1 5.1M168.6 113.2l.8 .8M169.4 113l-1 1M170.1 113.5l-.5 .5M170.7 113.2l.9 .8M171.6 113l-1.1 1M172.3 113.5l-.5 .5"/>
<path d="M172.9 113.2l.9 .8M173.7 113l-1 1M174.4 113.5l-.5 .5M175.1 113.2l.8 .8M175.9 113l-1 1M176.6 113.6l-.5 .4M183.9 101.3l3.8-3.8 1.3 1.3-3.8 3.8zM185.1 113.2l.9 .8M185.9 113l-1 1M186.6 113.5l-.5 .5M187.2 113.2l.9 .8M188.1 113l-1.1 1"/>
<path d="M188.8 113.5l-.5 .5M189.4 113.2l.9 .8M190.2 113l-1 1M190.9 113.5l-.5 .5M191.6 113.2l.9 .8M192.4 113l-1 1M193.1 113.6l-.5 .4"/>
</g>
<g fill="#c00">
<circle cx="361.7" cy="128" r=".63"/>
<circle cx="356.6" cy="144.5" r=".63"/>
<circle cx="369.3" cy="136.9" r=".63"/>
<circle cx="144.5" cy="139.4" r=".63"/>
<circle cx="129.3" cy="139.4" r=".63"/>
<circle cx="135.6" cy="139.4" r=".63"/>
<circle cx="145.8" cy="183.9" r=".63"/>
<circle cx="138.2" cy="183.9" r=".63"/>
<circle cx="154.7" cy="149.6" r=".63"/>
<circle cx="135.6" cy="149.6" r=".63"/>
<circle cx="144.5" cy="149.6" r=".63"/>
<circle cx="145.8" cy="168.7" r=".63"/>
<circle cx="138.2" cy="168.7" r=".63"/>
<circle cx="204.2" cy="139.4" r=".63"/>
<circle cx="161" cy="139.4" r=".63"/>
<circle cx="279.1" cy="161" r=".63"/>
<circle cx="294.4" cy="136.9" r=".63"/>
<circle cx="257.6" cy="136.9" r=".63"/>
<circle cx="279.1" cy="136.9" r=".63"/>
<circle cx="286.8" cy="147.1" r=".63"/>
<circle cx="294.4" cy="161" r=".63"/>
<circle cx="288" cy="171.2" r=".63"/>
<circle cx="41.7" cy="147.1" r=".63"/>
<circle cx="41.7" cy="156" r=".63"/>
<circle cx="40.4" cy="218.2" r=".63"/>
<circle cx="42.9" cy="204.2" r=".63"/>
<circle cx="78.5" cy="218.2" r=".63"/>
<circle cx="95" cy="209.3" r=".63"/>
<circle cx="78.5" cy="205.5" r=".63"/>
<circle cx="138.2" cy="242.3" r=".63"/>
<circle cx="138.2" cy="275.3" r=".63"/>
<circle cx="263.9" cy="204.2" r=".63"/>
<circle cx="270.3" cy="204.2" r=".63"/>
<circle cx="274.1" cy="204.2" r=".63"/>
<circle cx="270.3" cy="215.6" r=".63"/>
<circle cx="130.6" cy="232.2" r=".63"/>
<circle cx="131.8" cy="265.2" r=".63"/>
<circle cx="161" cy="265.2" r=".63"/>
<circle cx="161" cy="232.2" r=".63"/>
<circle cx="169.9" cy="122.9" r=".63"/>
<circle cx="178.8" cy="114" r=".63"/>
<circle cx="166.1" cy="114" r=".63"/>
</g>
<text font-size="4.6" fill="#f00" x="60.7" y="118.2">Version control</text>
<g font-size="4.6" fill="#000080">
<text x="302.4" y="256.6">ESP32</text>
<text x="335.7" y="274.4">NMAxeGamma - v1.0</text>
<text x="366" y="292.2">嘉立创EDA</text>
</g>
<g font-size="3.8" fill="#a00000">
<text x="243.1" y="256.5">原理图</text>
<text x="354.8" y="254">更新日期</text>
<text x="354.8" y="259.1">创建日期</text>
<text x="243.1" y="269.2">绘制</text>
<text x="243.1" y="264.2">图页</text>
<text x="354.8" y="264.2">物料编码</text>
<text x="243.1" y="274.3">审阅</text>
<text x="302.8" y="284.5">版本</text>
<text x="323.1" y="284.5">尺寸</text>
<text x="359.2" y="284.2">页</text>
<text x="386.3" y="284.2">共</text>
</g>
<g font-size="3.5" fill="#000080">
<text x="380.7" y="253.7">2025-05-07</text>
<text x="307.5" y="263.8">P1</text>
<text x="380.7" y="258.8">2024-07-30</text>
<text x="373.4" y="283.9">1</text>
<text x="403.2" y="283.9">1</text>
<text x="303" y="291.8">V1.0</text>
<text x="325.3" y="291.8">A2</text>
</g>
<g font-size="2.3" fill="#00f">
<text x="12.6" y="12">ESP32_3V3</text>
<text x="40.4" y="10.7">ESP32_3V3</text>
<text x="18.7" y="29.8">USB_N</text>
<text x="42.9" y="28.5">USB_N</text>
<text x="18.8" y="33.6">USB_P</text>
<text x="42.9" y="32.3">USB_P</text>
<text x="119.1" y="33.6">ESP32_SCL</text>
<text x="147.1" y="34.8">ESP32_SCL</text>
<text x="40.4" y="41.2">PLUG_SENSE</text>
<text x="119.1" y="38.7">ESP32_SDA</text>
<text x="147.1" y="39.9">ESP32_SDA</text>
<text x="11" y="42.5">PLUG_SENSE</text>
<text x="20.1" y="53.9">ESP32_VCORE_ADC</text>
<text x="23.2" y="50.1">ESP32_PWM_ADJ</text>
<text x="58.2" y="52.6">ESP32_VCORE_ADC</text>
<text x="58.7" y="48.8">ESP32_PWM_ADJ</text>
<text x="114" y="50.1">ESP32_UART_RX</text>
<text x="114" y="53.9">ESP32_UART_TX</text>
<text x="147.1" y="51.4">ESP32_UART_RX</text>
<text x="22" y="59">ESP32_VBUS_ADC</text>
<text x="58.2" y="57.7">ESP32_VBUS_ADC</text>
<text x="114" y="57.7">ESP32_1366_NRST</text>
<text x="147.1" y="55.2">ESP32_UART_TX</text>
<text x="147.1" y="59">ESP32_1366_NRST</text>
<text x="17" y="64.1">ESP32_CURRENT_ADC</text>
<text x="58.2" y="62.8">ESP32_CURRENT_ADC</text>
<text x="22.2" y="69.1">ESP32_+1.8V_ADC</text>
<text x="58.2" y="67.9">ESP32_+1.8V_ADC</text>
<text x="115.3" y="69.1">ESP32_FAN_PWM</text>
<text x="147.1" y="70.4">ESP32_FAN_PWM</text>
<text x="22.2" y="74.2">ESP32_+0.8V_ADC</text>
<text x="58.2" y="72.9">ESP32_+0.8V_ADC</text>
<text x="115.3" y="72.9">ESP32_FAN_SPEED</text>
<text x="147.1" y="74.2">ESP32_FAN_SPEED</text>
<text x="27.9" y="79.3">1366_PGOOD</text>
<text x="53.2" y="83.1">1366_CORE_POWER_DISABLE</text>
<text x="58.2" y="78">1366_PGOOD</text>
<text x="7.5" y="84.4">1366_CORE_POWER_DISABLE</text>
<text x="8.5" y="88.2">1366_VPLL_POWER_DISABLE</text>
<text x="53" y="86.9">1366_VPLL_POWER_DISABLE</text>
<text x="9.3" y="92">1366_VDD_POWER_DISABLE</text>
<text x="53.8" y="90.7">1366_VDD_POWER_DISABLE</text>
<text x="193.4" y="99.6">GND</text>
<text x="40.4" y="107.2">VERSION0</text>
<text x="53.1" y="118.7">5.1k</text>
<text x="133.1" y="118.7">RFANT3216120A5T</text>
<text x="149.6" y="116.1">2.2nH</text>
<text x="138.2" y="135.2">UPZ1005D121-1R3TF</text>
<text x="266.4" y="132.6">UPZ1005D121-1R3TF</text>
<text x="296.9" y="136.4">ESP32_3V3</text>
<text x="327.7" y="132.6">XTAL_P</text>
<text x="328.8" y="137.7">XTAL_N</text>
<text x="338.8" y="135.2">24nH</text>
<text x="364.2" y="132.6">12pF</text>
<text x="364.2" y="136.4">40MHz</text>
<text x="115.3" y="139">ESP32_3V3</text>
<text x="167.4" y="142.8">CHIP_PU</text>
<text x="249.9" y="140.3">XTAL_P</text>
<text x="249.9" y="142.8">XTAL_N</text>
<text x="281.7" y="142.8">100nF</text>
<text x="295.7" y="142.8">10uF</text>
<text x="29" y="146.6">ESP32_3V3</text>
<text x="86.1" y="146.6">LED1</text>
<text x="122.9" y="146.6">10uF</text>
<text x="136.9" y="146.6">1uF</text>
<text x="147.1" y="146.6">100nF</text>
<text x="161" y="146.6">100nF</text>
<text x="167.4" y="145.3">BOOT</text>
<text x="167.4" y="147.9">ESP32_VCORE_ADC</text>
<text x="194.1" y="145.3">GPIO0</text>
<text x="194.1" y="147.9">GPIO1</text>
<text x="262.6" y="147.9">ESP32_1366_NRST</text>
<text x="364.2" y="149.1">12pF</text>
<text x="77.2" y="150.4">1k</text>
<text x="86.1" y="155.5">LED2</text>
<text x="167.4" y="150.4">ESP32_VBUS_ADC</text>
<text x="167.4" y="155.5">LED1</text>
<text x="167.4" y="153">ESP32_CURRENT_ADC GPIO3</text>
<text x="194.1" y="155.5">GPIO4</text>
<text x="194.1" y="150.4">GPIO2</text>
<text x="262.6" y="153">ESP32_UART_TX</text>
<text x="262.6" y="150.4">ESP32_UART_RX</text>
<text x="265.2" y="155.5">ESP32_FAN_SPEED</text>
<text x="55.6" y="161.8">XL-1608UGC-04</text>
<text x="77.2" y="159.3">1k</text>
<text x="124.2" y="156.8">ESP32_3V3</text>
<text x="167.4" y="158">LED2</text>
<text x="167.4" y="160.6">LED3</text>
<text x="194.1" y="158">GPIO5</text>
<text x="194.1" y="160.6">GPIO6</text>
<text x="265.2" y="158">ESP32_FAN_PWM</text>
<text x="296.9" y="160.6">ESP32_3V3</text>
<text x="86.1" y="165.7">LED3</text>
<text x="148.3" y="165.7">10k</text>
<text x="166.1" y="163.1">ESP32_3V3</text>
<text x="167.4" y="165.7">ESP32_SCL</text>
<text x="194.1" y="163.1">GPIO7</text>
<text x="194.1" y="165.7">GPIO8</text>
<text x="262.6" y="163.1">TFT_RST</text>
<text x="262.6" y="165.7">TFT_CS</text>
<text x="286.8" y="164.4">UPZ1005D121-1R3TF</text>
<text x="55.6" y="172">XL-1608UBC-04</text>
<text x="77.2" y="169.5">1k</text>
<text x="139.4" y="168.2">CHIP_PU</text>
<text x="157.2" y="173.3">PLUG_SENSE</text>
<text x="157.2" y="170.7">1366_CORE_POWER_DISABLE</text>
<text x="167.4" y="168.2">ESP32_SDA</text>
<text x="194.1" y="168.2">GPIO9</text>
<text x="194.1" y="170.7">GPIO10</text>
<text x="194.1" y="173.3">GPIO11</text>
<text x="262.6" y="168.2">TFT_SCL</text>
<text x="281.7" y="168.2">100nF</text>
<text x="295.7" y="168.2">10uF</text>
<text x="133.1" y="177.1">TS3425BA</text>
<text x="147.1" y="175.8">1uF</text>
<text x="157.2" y="175.8">USER_KEY</text>
<text x="157.2" y="178.4">1366_VPLL_POWER_DISABLE</text>
<text x="194.1" y="175.8">GPIO12</text>
<text x="194.1" y="178.4">GPIO13</text>
<text x="59.4" y="184.7">ESP32_3V3</text>
<text x="152.1" y="183.4">ESP32_3V3</text>
<text x="157.2" y="180.9">1366_VDD_POWER_DISABLE</text>
<text x="157.2" y="186">VERSION0</text>
<text x="194.1" y="180.9">GPIO14</text>
<text x="194.1" y="186">GPIO15</text>
<text x="262.6" y="183.4">TFT_RS</text>
<text x="262.6" y="186">TFT_SDA</text>
<text x="166.7" y="188.5">ESP32_PWM_ADJ</text>
<text x="167.4" y="191.1">TFT_LED_EN</text>
<text x="194.1" y="188.5">GPIO16</text>
<text x="194.1" y="191.1">GPIO17</text>
<text x="249.9" y="188.5">SPID</text>
<text x="249.9" y="191.1">SPIQ</text>
<text x="153.4" y="192.3">100nF</text>
<text x="167.4" y="193.6">TFT_EN</text>
<text x="181.4" y="196.1">USB_N</text>
<text x="194.1" y="193.6">GPIO18</text>
<text x="249.9" y="196.1">SPICS0</text>
<text x="249.9" y="193.6">SPICLK</text>
<text x="44.2" y="198.7">10k</text>
<text x="44.2" y="202.5">BOOT</text>
<text x="70.9" y="198.7">10k</text>
<text x="178.8" y="201.2">1366_PGOOD</text>
<text x="181.4" y="198.7">USB_P</text>
<text x="249.9" y="201.2">SPIHD</text>
<text x="249.9" y="198.7">SPIWP</text>
<text x="321.1" y="203.8">SPICS0</text>
<text x="92.5" y="208.8">USER_KEY</text>
<text x="283" y="206.3">SPIHD</text>
<text x="283" y="208.8">SPICLK</text>
<text x="321.1" y="208.8">SPIWP</text>
<text x="321.1" y="206.3">SPIQ</text>
<text x="37.8" y="212.6">TS3425BA</text>
<text x="88.6" y="212.6">TS3425BA</text>
<text x="206.8" y="211.4">ESP32-S3R8</text>
<text x="265.2" y="211.4">1uF</text>
<text x="276.6" y="211.4">100nFSPID</text>
<text x="295.7" y="216.5">W25Q128JVSIQ</text>
<text x="134.4" y="227.9">AO3401A</text>
<text x="116.6" y="231.7">ESP32_3V3</text>
<text x="122.9" y="239.3">10k</text>
<text x="149.6" y="238">100</text>
<text x="163.6" y="238">100nF</text>
<text x="58.2" y="240.6">ESP32_3V3</text>
<text x="140.7" y="249.5">1k</text>
<text x="79.8" y="255.8">10k</text>
<text x="122.9" y="252">TFT_LED_EN</text>
<text x="169.9" y="254.6">TFT_RST</text>
<text x="169.9" y="257.1">TFT_RS</text>
<text x="194.1" y="252">AFC01-S08FCA-00</text>
<text x="79.8" y="258.4">PLUG_SENSE</text>
<text x="134.4" y="260.9">AO3401A</text>
<text x="169.9" y="259.6">TFT_SDA</text>
<text x="169.9" y="262.2">TFT_SCL</text>
<text x="116.6" y="264.7">ESP32_3V3</text>
<text x="169.9" y="267.3">TFT_CS</text>
<text x="124.2" y="272.3">10k</text>
<text x="163.6" y="271.1">100nF</text>
<text x="124.2" y="285">TFT_EN</text>
<text x="140.7" y="282.5">1k</text>
</g>
<g font-size="2.3" fill="#999">
<text x="183.9" y="92">RF1</text>
<text x="181.4" y="106">C82</text>
<text x="190.2" y="104.7">BWIPX-4-001E</text>
<text x="168.7" y="112.3">L3</text>
<text x="182.6" y="111">NC</text>
<text x="185.2" y="112.3">L10</text>
<text x="159.8" y="118.7">C80</text>
<text x="168.7" y="116.1">2.2nH</text>
<text x="182.6" y="118.7">C81</text>
<text x="185.2" y="116.1">2.2nH</text>
<text x="159.8" y="121.2">NC</text>
<text x="182.6" y="121.2">NC</text>
</g>
<g font-size="2.3">
<text x="180.9" y="99.4">1</text>
<text x="186.2" y="96.3" transform="rotate(-90 186.2 96.3)">3</text>
<text x="189.8" y="99.4">4</text>
<text x="186.2" y="105.2" transform="rotate(-90 186.2 105.2)">2</text>
<text x="131.7" y="113.8">2</text>
<text x="140.8" y="113.8">1 RF</text>
<text x="205.3" y="137.9">2</text>
<text x="205.3" y="135.4">1</text>
<text x="207.7" y="136.7">LNA_IN</text>
<text x="237.5" y="136.7">VDDA</text>
<text x="245" y="135.4">56</text>
<text x="245" y="137.9">55</text>
<text x="205.3" y="143">4</text>
<text x="205.3" y="140.5">3</text>
<text x="207.7" y="141.8">VDD3P3</text>
<text x="207.7" y="139.2">VDD3P3</text>
<text x="235.3" y="141.8">XTAL_P</text>
<text x="237.5" y="139.2">VDDA</text>
<text x="245" y="140.5">54</text>
<text x="245" y="143">53</text>
<text x="205.3" y="148.1">6</text>
<text x="205.3" y="145.6">5</text>
<text x="207.7" y="149.4">GPIO1</text>
<text x="207.7" y="146.8">GPIO0</text>
<text x="207.7" y="144.3">CHIP_PU</text>
<text x="235.2" y="144.3">XTAL_N</text>
<text x="235.6" y="146.8">GPIO46</text>
<text x="235.6" y="149.4">GPIO45</text>
<text x="245" y="145.6">52</text>
<text x="245" y="148.1">51 GPIO45</text>
<text x="205.3" y="155.7">9</text>
<text x="205.3" y="153.2">8</text>
<text x="205.3" y="150.6">7</text>
<text x="207.7" y="154.5">GPIO3</text>
<text x="207.7" y="151.9">GPIO2</text>
<text x="236.1" y="151.9">U0RXD</text>
<text x="236.3" y="154.5">U0TXD</text>
<text x="245" y="150.6">50 GPIO44</text>
<text x="245" y="153.2">49 GPIO43</text>
<text x="245" y="155.7">48 GPIO42</text>
<text x="204.1" y="160.8">11</text>
<text x="204.1" y="158.3">10</text>
<text x="207.7" y="159.5">GPIO5</text>
<text x="207.7" y="157">GPIO4</text>
<text x="237.1" y="157">MTMS</text>
<text x="238.3" y="159.5">MTDI</text>
<text x="245" y="158.3">47 GPIO41</text>
<text x="245" y="160.8">46</text>
<text x="204.1" y="165.9">13</text>
<text x="204.1" y="163.3">12</text>
<text x="207.7" y="167.2">GPIO8</text>
<text x="207.7" y="164.6">GPIO7</text>
<text x="207.7" y="162.1">GPIO6</text>
<text x="228.8" y="162.1">VDD3P3_CPU</text>
<text x="237.1" y="164.6">MTDO</text>
<text x="237.4" y="167.2">MTCK</text>
<text x="245" y="163.3">45 GPIO40</text>
<text x="245" y="165.9">44 GPIO39</text>
<text x="128" y="173.5">1</text>
<text x="131.8" y="173.5">2</text>
<text x="204.1" y="173.5">16</text>
<text x="204.1" y="171">15</text>
<text x="204.1" y="168.4">14</text>
<text x="207.7" y="172.2">GPIO10</text>
<text x="207.7" y="169.7">GPIO9</text>
<text x="235.6" y="169.7">GPIO38</text>
<text x="235.6" y="172.2">GPIO37</text>
<text x="245" y="168.4">43 GPIO38</text>
<text x="245" y="171">42</text>
<text x="245" y="173.5">41</text>
<text x="128" y="178.6">3</text>
<text x="131.8" y="178.6">4</text>
<text x="204.1" y="178.6">18</text>
<text x="204.1" y="176">17</text>
<text x="207.7" y="179.9">GPIO13</text>
<text x="207.7" y="177.3">GPIO12</text>
<text x="207.7" y="174.8">GPIO11</text>
<text x="235.6" y="174.8">GPIO36</text>
<text x="235.6" y="177.3">GPIO35</text>
<text x="235.6" y="179.9">GPIO34</text>
<text x="245" y="176">40</text>
<text x="245" y="178.6">39</text>
<text x="204.1" y="183.7">20</text>
<text x="204.1" y="181.1">19</text>
<text x="207.7" y="184.9">VDD3P3_RTC</text>
<text x="207.7" y="182.4">GPIO14</text>
<text x="232.9" y="184.9">SPICLK_P</text>
<text x="235.6" y="182.4">GPIO33</text>
<text x="245" y="181.1">38</text>
<text x="245" y="183.7">37 GPIO47</text>
<text x="204.1" y="191.3">23</text>
<text x="204.1" y="188.7">22</text>
<text x="204.1" y="186.2">21</text>
<text x="207.7" y="190">XTAL_32K_N</text>
<text x="207.7" y="187.5">XTAL_32K_P</text>
<text x="232.8" y="187.5">SPICLK_N</text>
<text x="238.5" y="190">SPID</text>
<text x="245" y="186.2">36 GPIO48</text>
<text x="245" y="188.7">35</text>
<text x="245" y="191.3">34</text>
<text x="204.1" y="196.4">25</text>
<text x="204.1" y="193.8">24</text>
<text x="207.7" y="197.6">GPIO19</text>
<text x="207.7" y="195.1">GPIO18</text>
<text x="207.7" y="192.6">GPIO17</text>
<text x="235.7" y="195.1">SPICLK</text>
<text x="235.7" y="197.6">SPICS0</text>
<text x="238.4" y="192.6">SPIQ</text>
<text x="245" y="193.8">33</text>
<text x="245" y="196.4">32</text>
<text x="204.1" y="204">28</text>
<text x="204.1" y="201.4">27</text>
<text x="204.1" y="198.9">26</text>
<text x="207.7" y="202.7">GPIO21</text>
<text x="207.7" y="200.2">GPIO20</text>
<text x="236.5" y="200.2">SPIWP</text>
<text x="236.9" y="202.7">SPIHD</text>
<text x="245" y="198.9">31</text>
<text x="245" y="201.4">30</text>
<text x="245" y="204">29</text>
<text x="294.2" y="204">8</text>
<text x="316.1" y="204">1</text>
<text x="32.8" y="209.1">1</text>
<text x="36.6" y="209.1">2</text>
<text x="83.6" y="209.1">1</text>
<text x="87.4" y="209.1">2</text>
<text x="207.7" y="205.3">SPICS1</text>
<text x="225.1" y="209.8" transform="rotate(-90 225.1 209.8)">57</text>
<text x="226.1" y="206.7" transform="rotate(-90 226.1 206.7)">GND</text>
<text x="234" y="205.3">VDD_SPI</text>
<text x="294.2" y="209.1">6</text>
<text x="294.2" y="206.5">7</text>
<text x="296.6" y="207.8">IO3</text>
<text x="296.6" y="205.3">VCC</text>
<text x="310.5" y="205.3">CS#</text>
<text x="311.6" y="207.8">DO</text>
<text x="316.1" y="206.5">2</text>
<text x="316.1" y="209.1">3</text>
<text x="32.8" y="214.1">3</text>
<text x="36.6" y="214.1">4</text>
<text x="83.6" y="214.1">3</text>
<text x="87.4" y="214.1">4</text>
<text x="294.2" y="211.6">5</text>
<text x="296.6" y="212.9">DI</text>
<text x="296.6" y="210.3">CLK</text>
<text x="309.9" y="212.9">GND</text>
<text x="311.3" y="210.3">IO2</text>
<text x="316.1" y="211.6">4</text>
<text x="133.6" y="231.4">2</text>
<text x="140.5" y="231.4">3</text>
<text x="137.9" y="236.5" transform="rotate(-90 137.9 236.5)">1</text>
<text x="190.8" y="245.6" transform="rotate(-90 190.8 245.6)">9</text>
<text x="182.6" y="249.7">8</text>
<text x="185.7" y="250.7">8</text>
<text x="191.8" y="248.7" transform="rotate(-90 191.8 248.7)">9</text>
<text x="182.6" y="257.3">5</text>
<text x="182.6" y="254.8">6</text>
<text x="182.6" y="252.2">7</text>
<text x="185.7" y="255.8">6</text>
<text x="185.7" y="253.3">7</text>
<text x="182.6" y="262.4">3</text>
<text x="182.6" y="259.9">4</text>
<text x="185.7" y="263.4">3</text>
<text x="185.7" y="260.9">4</text>
<text x="185.7" y="258.3">5</text>
<text x="182.6" y="267.5">1</text>
<text x="182.6" y="264.9">2</text>
<text x="185.7" y="268.5">1</text>
<text x="185.7" y="266">2</text>
<text x="191.8" y="269.3" transform="rotate(-90 191.8 269.3)">10</text>
<text x="190.8" y="273.6" transform="rotate(-90 190.8 273.6)">10</text>
</g>
<g font-size="2.3" fill="#000080">
<text x="133.1" y="111">U6</text>
<text x="158.5" y="112.3">L16</text>
<text x="53.1" y="116.1">R67</text>
<text x="364.2" y="125">C84</text>
<text x="338.8" y="131.4">L11</text>
<text x="148.3" y="137.7">L12</text>
<text x="206.8" y="132.6">U14</text>
<text x="283" y="135.2">L13</text>
<text x="364.2" y="133.9">X2</text>
<text x="281.7" y="140.3">C86</text>
<text x="295.7" y="140.3">C87</text>
<text x="364.2" y="141.5">C88</text>
<text x="50.5" y="146.6">pool</text>
<text x="60.7" y="146.6">红色</text>
<text x="77.2" y="145.3">R54</text>
<text x="122.9" y="144.1">C85</text>
<text x="122.9" y="149.1">16V</text>
<text x="136.9" y="144.1">C89</text>
<text x="136.9" y="149.1">50V</text>
<text x="147.1" y="144.1">C90</text>
<text x="147.1" y="149.1">25V</text>
<text x="161" y="144.1">C91</text>
<text x="161" y="149.1">25V</text>
<text x="281.7" y="145.3">25V</text>
<text x="295.7" y="145.3">16V</text>
<text x="55.6" y="153">sta</text>
<text x="77.2" y="154.2">R49</text>
<text x="284.2" y="159.3">L14</text>
<text x="50.5" y="164.4">wifi</text>
<text x="77.2" y="164.4">R57</text>
<text x="148.3" y="163.1">R56</text>
<text x="281.7" y="165.7">C92</text>
<text x="295.7" y="165.7">C93</text>
<text x="128" y="172">reset</text>
<text x="147.1" y="173.3">C94</text>
<text x="281.7" y="170.7">25V</text>
<text x="295.7" y="170.7">16V</text>
<text x="55.6" y="174.5">蓝色</text>
<text x="147.1" y="178.4">50V</text>
<text x="153.4" y="188.5">C95</text>
<text x="44.2" y="196.1">R58</text>
<text x="72.1" y="196.1">R59</text>
<text x="153.4" y="194.9">25V</text>
<text x="265.3" y="201.2">VDD_SPI</text>
<text x="295.7" y="199.9">U15</text>
<text x="32.8" y="207.6">K2</text>
<text x="83.6" y="207.6">K3</text>
<text x="265.2" y="208.8">C97</text>
<text x="276.6" y="208.8">C98</text>
<text x="265.2" y="213.9">50V</text>
<text x="276.6" y="213.9">25V</text>
<text x="131.8" y="230.4">Q8</text>
<text x="149.6" y="230.4">R60</text>
<text x="124.2" y="236.8">R61</text>
<text x="149.6" y="235.5">250mW</text>
<text x="163.6" y="235.5">C99</text>
<text x="163.6" y="240.6">25V</text>
<text x="140.7" y="246.9">R62</text>
<text x="194.1" y="249.5">FPC1</text>
<text x="79.8" y="253.3">R50</text>
<text x="131.8" y="263.4">Q9</text>
<text x="125.5" y="269.8">R63</text>
<text x="163.6" y="268.5">C100</text>
<text x="163.6" y="273.6">25V</text>
<text x="140.7" y="280">R64</text>
</g>
</svg>
